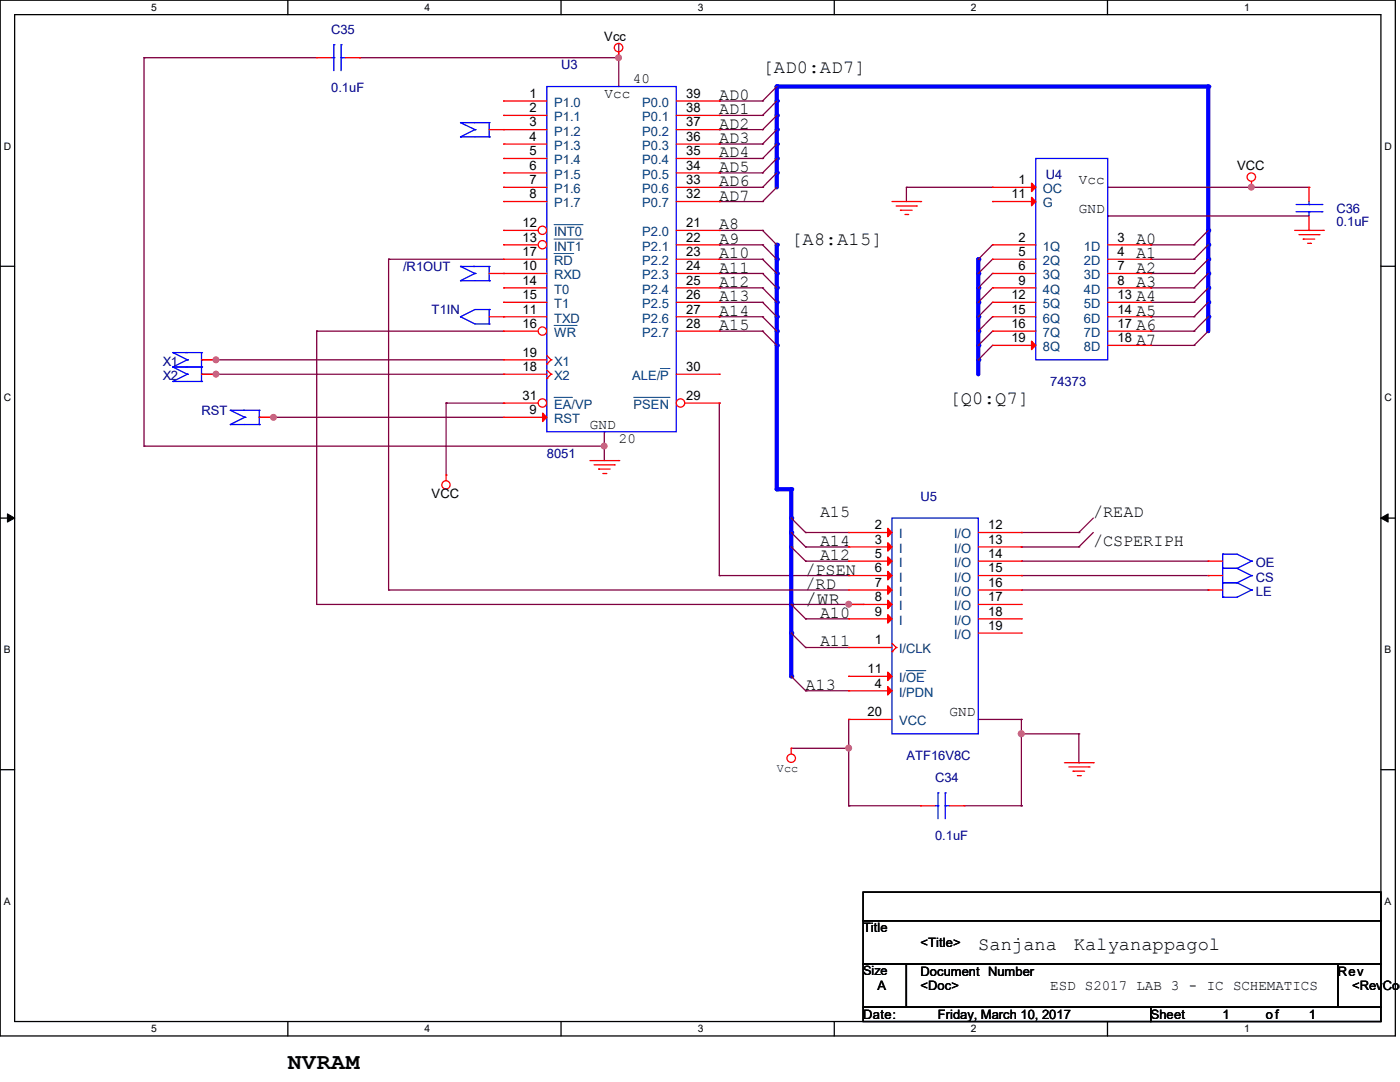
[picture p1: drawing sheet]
<svg xmlns="http://www.w3.org/2000/svg" width="279mm" height="216mm" viewBox="0 0 279 216" stroke-linecap="round" stroke-linejoin="round" font-family="sans-serif">
<path d="M0 0h278.5v206.7h-278.5zM2.9 2.9h272.7v200.9h-272.7z" fill="none" stroke="#000" stroke-width=".25"/>
<g fill="#fff">
<path d="M30.2 .3h1.1v2.3h-1.1z"/>
<path d="M30.2 204.1h1.1v2.3h-1.1z"/>
</g>
<path d="M57.4 0v2.9M57.4 203.8v2.9" fill="none" stroke="#000" stroke-width=".25"/>
<g fill="#fff">
<path d="M84.7 .3h1.1v2.3h-1.1z"/>
<path d="M84.7 204.1h1.1v2.3h-1.1z"/>
</g>
<path d="M112 0v2.9M112 203.8v2.9" fill="none" stroke="#000" stroke-width=".25"/>
<g fill="#fff">
<path d="M139.2 .3h1.1v2.3h-1.1z"/>
<path d="M139.2 204.1h1.1v2.3h-1.1z"/>
</g>
<path d="M166.5 0v2.9M166.5 203.8v2.9" fill="none" stroke="#000" stroke-width=".25"/>
<g fill="#fff">
<path d="M193.8 .3h1.1v2.3h-1.1z"/>
<path d="M193.8 204.1h1.1v2.3h-1.1z"/>
</g>
<path d="M221 0v2.9M221 203.8v2.9" fill="none" stroke="#000" stroke-width=".25"/>
<g fill="#fff">
<path d="M248.3 .3h1.1v2.3h-1.1z"/>
<path d="M248.3 204.1h1.1v2.3h-1.1z"/>
<path d="M.8 28h1.4v2.3h-1.4z"/>
<path d="M276.3 28h1.4v2.3h-1.4z"/>
<path d="M.8 78.2h1.4v2.3h-1.4z"/>
<path d="M276.3 78.2h1.4v2.3h-1.4z"/>
</g>
<path d="M0 53.1h2.9M275.6 53.1h2.9" fill="none" stroke="#000" stroke-width=".25"/>
<g fill="#fff">
<path d="M.8 128.5h1.3v2.2h-1.3z"/>
<path d="M276.3 128.5h1.3v2.2h-1.3z"/>
</g>
<path d="M0 103.4h2.9M275.6 103.4h2.9" fill="none" stroke="#000" stroke-width=".25"/>
<path d="M1.5 102.5l1.4 .9-1.4 .8zM275.6 103.4l1.4-.9v1.7z" fill="#000" stroke="#000" stroke-width=".2"/>
<g fill="#fff">
<path d="M.8 178.7h1.3v2.2h-1.3z"/>
<path d="M276.3 178.7h1.3v2.2h-1.3z"/>
</g>
<path d="M0 153.6h2.9M275.6 153.6h2.9" fill="none" stroke="#000" stroke-width=".25"/>
<g fill="none" stroke="#800040" stroke-width=".25">
<path d="M143.6 20.2h.1M143.6 23h.1M143.6 25.9h.1M143.6 28.7h.1M143.6 31.6h.1M143.6 34.5h.1M143.6 37.4h.1M143.6 20.2h8.6M143.6 23h8.6M143.6 25.9h8.6M143.6 28.7h8.6M143.6 31.6h8.6"/>
<path d="M143.6 34.5h8.6M143.6 37.4h8.6M143.6 40.2h.1M143.6 40.2h8.6M229.7 48.9h.1M229.7 51.7h.1M229.7 54.6h.1M229.7 57.4h.1M229.7 48.9h8.6M229.7 51.7h8.6M229.7 54.6h8.6M229.7 57.4h8.6"/>
<path d="M229.7 60.3h.1M229.7 63.2h.1M229.7 66.1h.1M229.7 68.9h.1M229.7 60.3h8.6M229.7 63.2h8.6M229.7 66.1h8.6M229.7 68.9h8.6"/>
</g>
<path d="M155 17.3v2.9" fill="none" stroke="#00f" stroke-width=".85"/>
<circle cx="155" cy="17.3" r=".42" fill="#00f"/>
<path d="M155 20.2v2.8" fill="none" stroke="#00f" stroke-width=".85"/>
<circle cx="155" cy="20.2" r=".42" fill="#00f"/>
<path d="M155 23v2.9" fill="none" stroke="#00f" stroke-width=".85"/>
<circle cx="155" cy="23" r=".42" fill="#00f"/>
<path d="M155 25.9v2.8" fill="none" stroke="#00f" stroke-width=".85"/>
<circle cx="155" cy="25.9" r=".42" fill="#00f"/>
<path d="M155 28.7v2.9" fill="none" stroke="#00f" stroke-width=".85"/>
<circle cx="155" cy="28.7" r=".42" fill="#00f"/>
<path d="M155 31.6v2.9" fill="none" stroke="#00f" stroke-width=".85"/>
<circle cx="155" cy="31.6" r=".42" fill="#00f"/>
<path d="M155 34.5v2.9" fill="none" stroke="#00f" stroke-width=".85"/>
<circle cx="155" cy="34.5" r=".42" fill="#00f"/>
<path d="M155 17.3h86.1" fill="none" stroke="#00f" stroke-width=".85"/>
<circle cx="155" cy="17.3" r=".42" fill="#00f"/>
<path d="M241.1 17.3v28.7" fill="none" stroke="#00f" stroke-width=".85"/>
<circle cx="241.1" cy="17.3" r=".42" fill="#00f"/>
<path d="M241.1 46v2.9" fill="none" stroke="#00f" stroke-width=".85"/>
<circle cx="241.1" cy="46" r=".42" fill="#00f"/>
<path d="M241.1 48.9v2.8" fill="none" stroke="#00f" stroke-width=".85"/>
<circle cx="241.1" cy="48.9" r=".42" fill="#00f"/>
<path d="M241.1 51.7v2.9" fill="none" stroke="#00f" stroke-width=".85"/>
<circle cx="241.1" cy="51.7" r=".42" fill="#00f"/>
<path d="M241.1 54.6v2.8" fill="none" stroke="#00f" stroke-width=".85"/>
<circle cx="241.1" cy="54.6" r=".42" fill="#00f"/>
<path d="M241.1 57.4v2.9" fill="none" stroke="#00f" stroke-width=".85"/>
<circle cx="241.1" cy="57.4" r=".42" fill="#00f"/>
<path d="M241.1 60.3v2.9" fill="none" stroke="#00f" stroke-width=".85"/>
<circle cx="241.1" cy="60.3" r=".42" fill="#00f"/>
<path d="M241.1 63.2v2.9" fill="none" stroke="#00f" stroke-width=".85"/>
<circle cx="241.1" cy="63.2" r=".42" fill="#00f"/>
<g fill="none" stroke="#800040" stroke-width=".25">
<path d="M143.6 46h.1M143.6 48.9h.1M143.6 51.7h.1M143.6 54.6h.1M143.6 57.4h.1M143.6 46h8.6M143.6 48.9h8.6M143.6 51.7h8.6M143.6 54.6h8.6M143.6 57.4h8.6M143.6 60.3h.1M143.6 63.2h.1"/>
<path d="M143.6 66.1h.1M143.6 60.3h8.6M143.6 63.2h8.6M143.6 66.1h8.6M143.6 114.9h.1M143.6 114.9h25.8M160.8 106.3h.1M160.8 109.1h.1M160.8 112h.1M160.8 106.3h8.6M160.8 109.1h8.6M160.8 112h8.6"/>
<path d="M160.8 137.8h.1M160.8 137.8h8.6"/>
</g>
<path d="M155 60.3v2.9" fill="none" stroke="#00f" stroke-width=".85"/>
<circle cx="155" cy="60.3" r=".42" fill="#00f"/>
<path d="M155 63.2v2.9" fill="none" stroke="#00f" stroke-width=".85"/>
<circle cx="155" cy="63.2" r=".42" fill="#00f"/>
<path d="M155 66.1v2.8" fill="none" stroke="#00f" stroke-width=".85"/>
<circle cx="155" cy="66.1" r=".42" fill="#00f"/>
<path d="M155 68.9v28.7" fill="none" stroke="#00f" stroke-width=".85"/>
<circle cx="155" cy="68.9" r=".42" fill="#00f"/>
<path d="M155 97.6h2.9" fill="none" stroke="#00f" stroke-width=".85"/>
<circle cx="155" cy="97.6" r=".42" fill="#00f"/>
<path d="M157.9 97.6v5.8" fill="none" stroke="#00f" stroke-width=".85"/>
<circle cx="157.9" cy="97.6" r=".42" fill="#00f"/>
<path d="M157.9 103.4v2.9" fill="none" stroke="#00f" stroke-width=".85"/>
<circle cx="157.9" cy="103.4" r=".42" fill="#00f"/>
<path d="M157.9 106.3v2.8" fill="none" stroke="#00f" stroke-width=".85"/>
<circle cx="157.9" cy="106.3" r=".42" fill="#00f"/>
<path d="M157.9 109.1v11.5" fill="none" stroke="#00f" stroke-width=".85"/>
<circle cx="157.9" cy="120.6" r=".42" fill="#00f"/>
<g fill="none" stroke="#800040" stroke-width=".25">
<path d="M123.5 11.5h.1M123.5 11.5v5.8M77.6 51.7h.1M77.6 51.7h22.9M40.2 74.7h.1M40.2 71.8h.1M40.2 74.7h60.3M40.2 71.8h60.3M43.1 71.8h.1M43.1 74.7h.1M51.7 83.3h.1M51.7 83.3h48.8"/>
<path d="M54.6 83.3h.1M89 80.4h.1M89 80.4v14.4M89 80.4h11.5M120.6 86.1h.1M120.6 86.1v2.9M143.6 80.4h.1M143.6 80.4v34.5M203.8 106.3h.1M203.8 109.1h.1M203.8 106.3h11.5M203.8 109.1h11.5"/>
<path d="M169.4 149.3h.1M169.4 143.6v5.7M195.2 143.6h8.6M203.8 143.6h.1M203.8 146.4h.1M203.8 143.6v2.8M169.4 160.8h.1M169.4 160.8h14.3M192.4 160.8h11.4M203.8 160.8h.1"/>
</g>
<g fill="#f0f" stroke="#f0f" stroke-width=".25">
<circle cx="43.1" cy="71.8" r=".55"/>
<circle cx="43.1" cy="74.7" r=".55"/>
<circle cx="54.6" cy="83.3" r=".55"/>
</g>
<path d="M195.2 51.7v2.9" fill="none" stroke="#00f" stroke-width=".85"/>
<circle cx="195.2" cy="51.7" r=".42" fill="#00f"/>
<path d="M195.2 54.6v2.8" fill="none" stroke="#00f" stroke-width=".85"/>
<circle cx="195.2" cy="54.6" r=".42" fill="#00f"/>
<path d="M195.2 57.4v2.9" fill="none" stroke="#00f" stroke-width=".85"/>
<circle cx="195.2" cy="57.4" r=".42" fill="#00f"/>
<path d="M195.2 60.3v2.9" fill="none" stroke="#00f" stroke-width=".85"/>
<circle cx="195.2" cy="60.3" r=".42" fill="#00f"/>
<path d="M195.2 63.2v2.9" fill="none" stroke="#00f" stroke-width=".85"/>
<circle cx="195.2" cy="63.2" r=".42" fill="#00f"/>
<path d="M195.2 66.1v2.8" fill="none" stroke="#00f" stroke-width=".85"/>
<circle cx="195.2" cy="66.1" r=".42" fill="#00f"/>
<path d="M195.2 68.9v2.9" fill="none" stroke="#00f" stroke-width=".85"/>
<circle cx="195.2" cy="68.9" r=".42" fill="#00f"/>
<path d="M195.2 71.8v2.9" fill="none" stroke="#00f" stroke-width=".85"/>
<circle cx="195.2" cy="71.8" r=".42" fill="#00f"/>
<g fill="none" stroke="#800040" stroke-width=".25">
<path d="M28.7 11.5h.1M28.7 11.5h34.5M28.7 11.5v77.5M71.8 11.5h.1M123.5 8.7h.1M123.5 8.7v2.8h-51.7M180.9 37.4h.1M180.9 37.4h17.2M180.9 37.4v2.8M198.1 37.4h.1M77.6 51.7h.1M77.6 51.7v66"/>
<path d="M63.2 66.1h.1M63.2 66.1h37.3M63.2 66.1v54.5M28.7 89h.1M28.7 89h91.9M120.6 89h.1M120.6 89v2.9M77.6 117.7h.1M77.6 117.7h91.8M203.8 112h.1M203.8 114.9h.1M203.8 112h37.3"/>
<path d="M203.8 114.9h37.3"/>
</g>
<g fill="#f0f" stroke="#f0f" stroke-width=".25">
<circle cx="123.4" cy="11.5" r=".55"/>
<circle cx="120.6" cy="89" r=".55"/>
</g>
<path d="M155 48.9v2.8" fill="none" stroke="#00f" stroke-width=".85"/>
<circle cx="155" cy="48.9" r=".42" fill="#00f"/>
<path d="M155 51.7v2.9" fill="none" stroke="#00f" stroke-width=".85"/>
<circle cx="155" cy="51.7" r=".42" fill="#00f"/>
<path d="M155 54.6v2.8" fill="none" stroke="#00f" stroke-width=".85"/>
<circle cx="155" cy="54.6" r=".42" fill="#00f"/>
<path d="M155 57.4v2.9" fill="none" stroke="#00f" stroke-width=".85"/>
<circle cx="155" cy="57.4" r=".42" fill="#00f"/>
<g fill="none" stroke="#800040" stroke-width=".25">
<path d="M221.1 37.4h.1M221.1 37.4h40.1M249.8 37.4h.1M221.1 43.1h.1M221.1 43.1h40.1M203.8 117.7h37.3M241.1 117.7h.1M63.2 120.6h94.7M157.9 120.6h.1M160.8 123.5h.1M160.8 123.5h8.6M169.4 120.6h2.9"/>
<path d="M172.3 120.6h.1M157.9 149.3h11.5M169.4 149.3h.1M169.4 149.3v11.5M215.3 146.4h.1M215.3 152.2h.1M215.3 146.4h-11.5v14.4M215.3 146.4v5.8M169.4 160.8h.1M203.8 160.8h.1"/>
</g>
<g fill="#f0f" stroke="#f0f" stroke-width=".25">
<circle cx="249.7" cy="37.3" r=".55"/>
<circle cx="169.4" cy="149.3" r=".55"/>
<circle cx="203.8" cy="146.4" r=".57"/>
</g>
<path d="M157.9 120.6v5.7" fill="none" stroke="#00f" stroke-width=".85"/>
<circle cx="157.9" cy="126.3" r=".42" fill="#00f"/>
<path d="M157.9 120.6h11.5M169.4 120.6h.1" fill="none" stroke="#800040" stroke-width=".25"/>
<circle cx="169.4" cy="120.6" r=".55" fill="#f0f" stroke="#f0f" stroke-width=".25"/>
<path d="M157.9 126.3v8.7" fill="none" stroke="#00f" stroke-width=".85"/>
<circle cx="157.9" cy="135" r=".42" fill="#00f"/>
<g fill="none" stroke="#800040" stroke-width=".25">
<path d="M155 17.3l-2.8 2.9M152.2 20.2h.1M152.2 23h.1M152.2 25.9h.1M152.2 28.7h.1M152.2 31.6h.1M152.2 34.5h.1M152.2 37.4h.1M155 20.2l-2.8 2.8M155 23l-2.8 2.9M155 25.9l-2.8 2.8M155 28.7l-2.8 2.9"/>
<path d="M155 31.6l-2.8 2.9M155 34.5l-2.8 2.9M155 37.4l-2.8 2.8M152.2 40.2h.1M152.2 46h.1M152.2 48.9h.1M152.2 51.7h.1M152.2 54.6h.1M152.2 57.4h.1M152.2 46l2.8 2.9M152.2 48.9l2.8 2.8M152.2 51.7l2.8 2.9"/>
<path d="M152.2 54.6l2.8 2.8M152.2 57.4l2.8 2.9M195.2 51.7h.1M195.2 54.6h.1M195.2 57.4h.1M198.1 48.9l-2.9 2.8M198.1 51.7l-2.9 2.9M198.1 54.6l-2.9 2.8M198.1 57.4l-2.9 2.9M238.3 48.9h.1M238.3 51.7h.1M238.3 54.6h.1"/>
<path d="M238.3 57.4h.1M241.1 46l-2.8 2.9M241.1 48.9l-2.8 2.8M241.1 51.7l-2.8 2.9M241.1 54.6l-2.8 2.8M241.1 57.4l-2.8 2.9M152.2 60.3h.1M152.2 63.2h.1M152.2 66.1h.1M152.2 60.3l2.8 2.9M152.2 63.2l2.8 2.9M152.2 66.1l2.8 2.8"/>
<path d="M195.2 60.3h.1M195.2 63.2h.1M195.2 66.1h.1M195.2 68.9h.1M195.2 71.8h.1M198.1 60.3l-2.9 2.9M198.1 63.2l-2.9 2.9M198.1 66.1l-2.9 2.8M198.1 68.9l-2.9 2.9M238.3 60.3h.1M238.3 63.2h.1M238.3 66.1h.1"/>
<path d="M238.3 68.9h.1M241.1 60.3l-2.8 2.9M241.1 63.2l-2.8 2.9M241.1 66.1l-2.8 2.8M157.9 103.4h.1M157.9 106.3h.1M157.9 109.1h.1M157.9 103.4l2.9 2.9M157.9 106.3l2.9 2.8M157.9 109.1l2.9 2.9M215.3 106.3h.1M215.3 109.1h.1"/>
<path d="M218.2 103.4l-2.9 2.9M218.2 106.3l-2.9 2.8M157.9 135h.1M157.9 120.6h.1M157.9 126.3h.1M157.9 135l2.9 2.8M157.9 120.6l2.9 2.9M157.9 126.3l2.9 2.9M160.8 129.2h.1M160.8 129.2h8.6"/>
</g>
<g fill="none" stroke="#f00" stroke-width=".25">
<path d="M63.2 11.5h.1M63.2 11.5h2.9M68.9 11.5h2.9M71.8 11.5h.1M123.5 11.5h.1M123.5 10.4v1.1M97.6 25.9h2.9M100.5 25.9h.1M198.1 37.4h.1M198.1 37.4h8.6M249.8 37.4h.1M249.8 36.2v1.2"/>
<path d="M261.2 37.4h.1M261.2 37.4v2.8M97.6 54.6h2.9M100.5 54.6h.1M100.5 51.7h.1M100.5 51.7h8.6M135 46h8.6M135 54.6h8.6M135 48.9h8.6M135 51.7h8.6M135 57.4h8.6M143.6 46h.1"/>
<path d="M143.6 48.9h.1M143.6 51.7h.1M143.6 54.6h.1M143.6 57.4h.1M178 40.2h5.7M178.9 41.1h4M179.7 42h.1M179.7 42h2.3M180.6 42.8h.5M181.1 42.8h.1M182.9 41.1h.1M183.7 40.2h.1"/>
<path d="M198.1 48.9h.1M198.1 51.7h.1M198.1 54.6h.1M198.1 57.4h.1M198.1 40.2h.1M198.1 40.2h8.6M198.1 54.6h8.6M198.1 48.9h8.6M198.1 51.7h8.6M198.1 57.4h8.6M221.1 54.6h8.6M221.1 48.9h8.6"/>
<path d="M221.1 51.7h8.6M221.1 57.4h8.6M229.7 48.9h.1M229.7 51.7h.1M229.7 54.6h.1M229.7 57.4h.1M258.4 46h5.7M259.2 46.8h4M260.1 47.7h.1M260.1 47.7h2.3M260.9 48.6h.6M261.2 46h.1"/>
<path d="M261.2 43.1v2.9M261.5 48.6h.1M263.2 46.8h.1M264.1 46h.1M40.2 71.8h2.9M40.2 74.7h2.9M43.1 71.8h.1M43.1 74.7h.1M97.6 63.2h2.9M100.5 63.2h.1M135 63.2h8.6M135 66.1h8.6"/>
<path d="M135 60.3h8.6M143.6 60.3h.1M143.6 63.2h.1M143.6 66.1h.1M198.1 66.1h.1M198.1 60.3h.1M198.1 63.2h.1M198.1 68.9h.1M198.1 63.2h8.6M198.1 66.1h8.6M198.1 60.3h8.6M198.1 68.9h8.6"/>
<path d="M221.1 63.2h8.6M221.1 66.1h8.6M221.1 60.3h8.6M221.1 68.9h8.6M229.7 60.3h.1M229.7 63.2h.1M229.7 66.1h.1M229.7 68.9h.1M51.7 83.3h2.9M54.6 83.3h.1M89 94.8h.1M89 94.8v1.1"/>
<path d="M117.7 91.9h5.8M118.6 92.8h4M119.5 93.6h.1M119.5 93.6h2.3M120.3 94.5h.6M120.9 94.5h.1M122.6 92.8h.1M123.5 91.9h.1M169.4 106.3h.1M169.4 109.1h.1M169.4 112h.1M169.4 114.9h.1"/>
<path d="M169.4 117.7h.1M169.4 117.7h8.6M169.4 106.3h8.6M169.4 109.1h8.6M169.4 112h8.6M169.4 114.9h8.6M195.2 117.7h8.6M195.2 106.3h8.6M195.2 109.1h8.6M195.2 112h8.6M195.2 114.9h8.6M203.8 106.3h.1"/>
<path d="M203.8 109.1h.1M203.8 112h.1M203.8 114.9h.1M203.8 117.7h.1M241.1 117.7h.1M241.1 112h.1M241.1 114.9h.1M241.1 117.7h2.9M241.1 112h2.9M241.1 114.9h2.9M169.4 129.2h.1M169.4 120.6h.1"/>
<path d="M169.4 123.5h.1M169.4 135h.1M169.4 137.8h.1M169.4 129.2h8.6M169.4 120.6h8.6M169.4 123.5h8.6M169.4 135h8.6M169.4 137.8h8.6M178 130h.1M178 128.4l.9 .8M178.9 129.2h.1M178.9 129.2l-.9 .8"/>
<path d="M195.2 120.6h8.6M195.2 123.5h8.6M195.2 126.3h8.6M203.8 120.6h.1M203.8 123.5h.1M203.8 126.3h.1M157.9 149.3h.1M157.9 149.3v1.2M169.4 143.6h.1M169.4 143.6h8.6M212.4 152.2h5.8M213.3 153h4"/>
<path d="M214.2 153.9h.1M214.2 153.9h2.3M215 154.8h.6M215.6 154.8h.1M217.3 153h.1M218.2 152.2h.1M183.7 160.8h.1M183.7 160.8h2.9M189.5 160.8h2.9M192.4 160.8h.1"/>
<circle cx="123.5" cy="9.5" r=".84"/>
<circle cx="249.7" cy="35.3" r=".84"/>
<circle cx="89" cy="96.8" r=".83"/>
<circle cx="157.9" cy="151.3" r=".84"/>
</g>
<path d="M172.3 178h103.3v5.7h-103.3zM172.3 183.7h103.3v8.7h-103.3zM172.3 192.4h8.6v8.6h-8.6zM180.9 192.4h86.1v8.6h-86.1zM267 192.4h8.6v8.6h-8.6zM172.3 201h57.4v2.8h-57.4zM229.7 201h45.9v2.8h-45.9z" fill="none" stroke="#000" stroke-width=".25"/>
<g fill="none" stroke="#00f" stroke-width=".25">
<path d="M66.1 11.5h.5M66.6 11.5h.1M66.6 8.9h.1M66.6 8.9v5.2M68.1 8.9h.1M68.1 11.5h.1M68.1 11.5h.8M68.1 8.9v5.2M109.1 17.3h25.9v68.8h-25.9zM91.9 24.5h.1M91.9 27.3h.1M91.9 24.5h5.7"/>
<path d="M91.9 27.3h5.7M91.9 24.5l2.9 1.4M94.8 25.9h.1M94.8 25.9l-2.9 1.4M97.6 24.5h.1M97.6 27.3h.1M97.6 24.5v2.8M206.7 31.6h14.4v40.2h-14.4zM91.9 53.2h.1M91.9 56h.1M91.9 53.2h5.7M91.9 56h5.7"/>
<path d="M91.9 53.2l2.9 1.4M94.8 54.6h.1M94.8 54.6l-2.9 1.4M97.6 53.2h.1M97.6 56h.1M97.6 53.2v2.8M258.7 42.2h5.1M258.7 40.8h5.1M261.2 40.8h.1M261.2 42.2h.1M261.2 40.2v.6M261.2 42.2v.9"/>
<path d="M263.8 42.2h.1M263.8 40.8h.1M34.5 70.4h.1M34.5 73.2h.1M34.5 76.1h.1M34.5 70.4h5.7M34.5 73.2h5.7M34.5 70.4l2.9 1.4M34.5 76.1h5.7M34.5 73.2l2.9 1.5M37.4 71.8h.1M37.4 74.7h.1"/>
<path d="M37.4 71.8l-2.9 1.4M37.4 74.7l-2.9 1.4M40.2 70.4h.1M40.2 73.2h.1M40.2 76.1h.1M40.2 70.4v5.7M91.9 63.2h.1M91.9 63.2l2.9 1.4h2.8M97.6 64.6h.1M97.6 61.8h.1M97.6 61.8h-2.8l-2.9 1.4M97.6 61.8v2.8"/>
<path d="M46 81.9h.1M46 84.7h.1M46 81.9h5.7M46 84.7h5.7M46 81.9l2.9 1.4M48.9 83.3h.1M48.9 83.3l-2.9 1.4M51.7 81.9h.1M51.7 84.7h.1M51.7 81.9v2.8M178 103.4h17.2v43h-17.2zM244 116.3h.1"/>
<path d="M244 119.2h.1M244 110.6h.1M244 113.4h.1M244 116.3h2.9M244 110.6v8.6M244 110.6h2.9l2.9 1.4M244 113.4h2.9M246.9 116.3l2.9 1.4M246.9 113.4l2.9 1.5M249.8 117.7h.1M249.8 112h.1M249.8 114.9h.1"/>
<path d="M249.8 117.7l-2.9 1.5h-2.9M249.8 112l-2.9 1.4M249.8 114.9l-2.9 1.4M187.2 158.2h.1M187.2 158.2v5.2M188.6 158.2h.1M188.6 158.2v5.2M186.6 160.8h.6M187.2 160.8h.1M188.6 160.8h.1M188.6 160.8h.9"/>
</g>
<g fill="#f00" stroke="#f00" stroke-width=".25">
<path d="M205.9 68.1l.8 .8-.8 .9z"/>
<path d="M205.9 36.5l.8 .9-.8 .8z"/>
<path d="M205.9 39.4l.8 .8-.8 .9z"/>
<path d="M177.2 105.4l.8 .9-.8 .8z"/>
<path d="M177.2 108.3l.8 .8-.8 .9z"/>
<path d="M177.2 111.1l.8 .9-.8 .8z"/>
<path d="M177.2 114l.8 .9-.8 .8z"/>
<path d="M177.2 116.9l.8 .8-.8 .9z"/>
<path d="M177.2 119.8l.8 .8-.8 .9z"/>
<path d="M177.2 122.6l.8 .9-.8 .8z"/>
<path d="M177.2 134.1l.8 .9-.8 .8z"/>
<path d="M177.2 137l.8 .8-.8 .9z"/>
</g>
<path d="M110.6 50.6h3.7M114.3 50.6h.1M180.8 133.8h3.8M184.6 133.8h.1" fill="none" stroke="#004080" stroke-width=".2"/>
<circle cx="108.3" cy="66.1" r=".84" fill="#fff" stroke="#f00" stroke-width=".25"/>
<path d="M100.5 66.1h.1M100.5 66.1h6.9" fill="none" stroke="#f00" stroke-width=".25"/>
<path d="M110.6 64.9h4.4M115 64.9h.1" fill="none" stroke="#004080" stroke-width=".2"/>
<circle cx="135.8" cy="80.4" r=".84" fill="#fff" stroke="#f00" stroke-width=".25"/>
<path d="M100.5 54.6h.1M100.5 54.6h8.6M100.5 63.2h.1M100.5 63.2h8.6M135 74.7h8.6M143.6 74.7h.1M136.7 80.4h6.9M143.6 80.4h.1" fill="none" stroke="#f00" stroke-width=".25"/>
<path d="M126.4 79.3h7.1M131.8 73.5h1.7M133.5 79.3h.1M133.5 73.5h.1" fill="none" stroke="#004080" stroke-width=".2"/>
<circle cx="108.3" cy="80.4" r=".84" fill="#fff" stroke="#f00" stroke-width=".25"/>
<g fill="none" stroke="#f00" stroke-width=".25">
<path d="M100.5 20.2h.1M100.5 23h.1M100.5 25.9h.1M100.5 28.7h.1M100.5 31.6h.1M100.5 34.5h.1M100.5 37.4h.1M100.5 20.2h8.6M100.5 23h8.6M100.5 25.9h8.6M100.5 28.7h8.6M100.5 31.6h8.6"/>
<path d="M100.5 34.5h8.6M100.5 37.4h8.6M135 20.2h8.6M135 23h8.6M135 25.9h8.6M135 28.7h8.6M135 31.6h8.6M135 34.5h8.6M135 37.4h8.6M143.6 20.2h.1M143.6 23h.1M143.6 25.9h.1"/>
<path d="M143.6 28.7h.1M143.6 31.6h.1M143.6 34.5h.1M143.6 37.4h.1M100.5 40.2h.1M100.5 40.2h8.6M135 40.2h8.6M143.6 40.2h.1M100.5 71.8h.1M100.5 74.7h.1M100.5 71.8h8.6M100.5 74.7h8.6"/>
<path d="M109.1 72.6h.1M109.1 75.5h.1M109.1 71l.9 .8M109.1 73.8l.9 .9M110 71.8h.1M110 74.7h.1M110 71.8l-.9 .8M110 74.7l-.9 .8M100.5 80.4h.1M100.5 83.3h.1M100.5 80.4h6.9M100.5 83.3h8.6"/>
</g>
<path d="M110.6 79.3h3.4M114 79.3h.1" fill="none" stroke="#004080" stroke-width=".2"/>
<path d="M108.3 82.4l.8 .9-.8 .8z" fill="#f00" stroke="#f00" stroke-width=".25"/>
<circle cx="108.3" cy="46" r=".84" fill="#fff" stroke="#f00" stroke-width=".25"/>
<path d="M100.5 46h.1M100.5 46h6.9" fill="none" stroke="#f00" stroke-width=".25"/>
<path d="M110.6 44.8h5.6M116.2 44.8h.1" fill="none" stroke="#004080" stroke-width=".2"/>
<circle cx="108.3" cy="48.8" r=".84" fill="#fff" stroke="#f00" stroke-width=".25"/>
<path d="M100.5 48.9h.1M100.5 57.4h.1M100.5 48.9h6.9M100.5 57.4h8.6M100.5 60.3h.1M100.5 60.3h8.6" fill="none" stroke="#f00" stroke-width=".25"/>
<path d="M110.6 47.7h5.6M116.2 47.7h.1" fill="none" stroke="#004080" stroke-width=".2"/>
<g fill="#f0f" stroke="#f0f" stroke-width=".25">
<circle cx="43.1" cy="71.8" r=".55"/>
<circle cx="43.1" cy="74.7" r=".55"/>
<circle cx="54.6" cy="83.3" r=".55"/>
<circle cx="123.4" cy="11.5" r=".55"/>
<circle cx="120.6" cy="89" r=".55"/>
<circle cx="249.7" cy="37.3" r=".55"/>
<circle cx="169.4" cy="149.3" r=".55"/>
<circle cx="203.8" cy="146.4" r=".57"/>
<circle cx="169.4" cy="120.6" r=".55"/>
</g>
<text font-size="4.6" x="57.4" y="213.4">NVRAM</text>
<g font-size="3.7">
<text x="152.2" y="14.5">[AD0:AD7]</text>
<text x="157.9" y="49">[A8:A15]</text>
<text x="189.5" y="80.6">[Q0:Q7]</text>
<text x="160.8" y="120.7">/WR</text>
<text x="195.2" y="189.6">Sanjana</text>
<text x="214.3" y="189.6">Kalyanappagol</text>
</g>
<g font-size="3.4">
<text x="143.6" y="19.9">AD0</text>
<text x="143.6" y="22.8">AD1</text>
<text x="143.6" y="25.7">AD2</text>
<text x="143.6" y="28.5">AD3</text>
<text x="143.6" y="31.4">AD4</text>
<text x="143.6" y="34.3">AD5</text>
<text x="143.6" y="37.2">AD6</text>
<text x="143.6" y="40">AD7</text>
<text x="143.6" y="45.8">A8</text>
<text x="143.6" y="48.6">A9</text>
<text x="143.6" y="51.5">A10</text>
<text x="226.8" y="48.6">A0</text>
<text x="226.8" y="51.5">A1</text>
<text x="143.6" y="54.4">A11</text>
<text x="143.6" y="57.2">A12</text>
<text x="226.8" y="54.4">A2</text>
<text x="226.8" y="57.2">A3</text>
<text x="143.6" y="60.1">A13</text>
<text x="143.6" y="63">A14</text>
<text x="143.6" y="65.9">A15</text>
<text x="226.8" y="60.1">A4</text>
<text x="226.8" y="63">A5</text>
<text x="226.8" y="65.9">A6</text>
<text x="226.8" y="68.7">A7</text>
<text x="163.7" y="103.2">A15</text>
<text x="218.2" y="103.2">/READ</text>
<text x="163.7" y="108.9">A14</text>
<text x="163.7" y="111.8">A12</text>
<text x="218.2" y="108.9">/CSPERIPH</text>
<text x="160.8" y="114.6">/PSEN</text>
<text x="160.8" y="117.5">/RD</text>
<text x="163.7" y="123.3">A10</text>
<text x="163.7" y="129">A11</text>
<text x="160.8" y="137.6">A13</text>
</g>
<g font-size="2.8">
<text x="126.3" y="16.6">40</text>
<text x="120.6" y="19.5">Vcc</text>
<text x="215.3" y="36.7">Vcc</text>
<text x="215.3" y="42.5">GND</text>
<text x="117.7" y="85.5">GND</text>
<text x="123.5" y="88.4">20</text>
<text x="189.5" y="142.9">GND</text>
<text x="209.6" y="197.5">ESD S2017 LAB 3 - IC SCHEMATICS</text>
</g>
<g font-size="2.6" fill="#000080">
<text x="66.1" y="6.7">C35</text>
<text x="112" y="13.8">U3</text>
<text x="66.1" y="18.5">0.1uF</text>
<text x="208.7" y="35.7">U4</text>
<text x="266.7" y="45.1">0.1uF</text>
<text x="266.7" y="42.5">C36</text>
<text x="80.4" y="54.1">/R1OUT</text>
<text x="86.1" y="62.7">T1IN</text>
<text x="32.5" y="73">X1</text>
<text x="32.5" y="75.9">X2</text>
<text x="209.6" y="77">74373</text>
<text x="40.2" y="82.8">RST</text>
<text x="109.1" y="91.4">8051</text>
<text x="183.7" y="99.9">U5</text>
<text x="250.6" y="113.2">OE</text>
<text x="250.6" y="118.9">LE</text>
<text x="250.6" y="116">CS</text>
<text x="180.9" y="151.6">ATF16V8C</text>
<text x="186.6" y="156">C34</text>
<text x="186.6" y="167.7">0.1uF</text>
</g>
<g font-size="2.6">
<text x="120.6" y="8.1">Vcc</text>
<text x="105.7" y="19.5">1</text>
<text x="105.7" y="22.4">2</text>
<text x="136.9" y="19.5">39</text>
<text x="136.9" y="22.4">38</text>
<text x="105.7" y="25.2">3</text>
<text x="105.7" y="28.1">4</text>
<text x="136.9" y="25.2">37</text>
<text x="136.9" y="28.1">36</text>
<text x="105.7" y="31">5</text>
<text x="105.7" y="33.9">6</text>
<text x="136.9" y="31">35</text>
<text x="136.9" y="33.9">34</text>
<text x="246.9" y="34">VCC</text>
<text x="105.7" y="36.7">7</text>
<text x="105.7" y="39.6">8</text>
<text x="136.9" y="36.7">33</text>
<text x="136.9" y="39.6">32</text>
<text x="201.8" y="39.6">11</text>
<text x="203.3" y="36.7">1</text>
<text x="104.3" y="45.3">12</text>
<text x="136.9" y="45.3">21</text>
<text x="104.3" y="51.1">17</text>
<text x="104.3" y="53.9">10</text>
<text x="104.3" y="48.2">13</text>
<text x="136.9" y="48.2">22</text>
<text x="136.9" y="51.1">23</text>
<text x="136.9" y="53.9">24</text>
<text x="203.3" y="48.2">2</text>
<text x="203.3" y="51.1">5</text>
<text x="203.3" y="53.9">6</text>
<text x="223.1" y="48.2">3</text>
<text x="223.1" y="51.1">4</text>
<text x="223.1" y="53.9">7</text>
<text x="104.3" y="56.8">14</text>
<text x="104.3" y="59.7">15</text>
<text x="136.9" y="56.8">25</text>
<text x="136.9" y="59.7">26</text>
<text x="201.8" y="59.7">12</text>
<text x="203.3" y="56.8">9</text>
<text x="223.1" y="56.8">8</text>
<text x="223.1" y="59.7">13</text>
<text x="104.3" y="65.4">16</text>
<text x="104.3" y="62.6">11</text>
<text x="136.9" y="62.6">27</text>
<text x="136.9" y="65.4">28</text>
<text x="201.8" y="65.4">16</text>
<text x="201.8" y="62.6">15</text>
<text x="223.1" y="62.6">14</text>
<text x="223.1" y="65.4">17</text>
<text x="104.3" y="71.2">19</text>
<text x="201.8" y="68.3">19</text>
<text x="223.1" y="68.3">18</text>
<text x="104.3" y="74">18</text>
<text x="136.9" y="74">30</text>
<text x="104.3" y="79.8">31</text>
<text x="105.7" y="82.6">9</text>
<text x="136.9" y="79.8">29</text>
<text x="86.1" y="99.4">VCC</text>
<text x="174.6" y="105.6">2</text>
<text x="197.2" y="105.6">12</text>
<text x="174.6" y="108.5">3</text>
<text x="174.6" y="111.3">5</text>
<text x="197.2" y="108.5">13</text>
<text x="197.2" y="111.3">14</text>
<text x="174.6" y="114.2">6</text>
<text x="174.6" y="117.1">7</text>
<text x="174.6" y="120">8</text>
<text x="197.2" y="114.2">15</text>
<text x="197.2" y="117.1">16</text>
<text x="197.2" y="120">17</text>
<text x="174.6" y="122.9">9</text>
<text x="197.2" y="122.9">18</text>
<text x="197.2" y="125.7">19</text>
<text x="174.6" y="128.6">1</text>
<text x="173.1" y="134.3">11</text>
<text x="174.6" y="137.2">4</text>
<text x="173.1" y="142.9">20</text>
<text x="172.3" y="186.1">Title</text>
<text x="183.7" y="188.9">&lt;Title&gt;</text>
<text x="175.1" y="197.6">A</text>
<text x="183.7" y="197.6">&lt;Doc&gt;</text>
<text x="183.7" y="194.7">Document Number</text>
<text x="267" y="194.7">Rev</text>
<text x="269.8" y="197.6">&lt;RevCod</text>
<text x="172.3" y="203.3">Date:</text>
<text x="187.2" y="203.3">Friday, March 10, 2017</text>
<text x="229.7" y="203.3">Sheet</text>
<text x="244" y="203.3">1</text>
<text x="252.6" y="203.3">of</text>
<text x="261.2" y="203.3">1</text>
</g>
<g font-size="2.6" fill="#004080">
<text x="110.6" y="21.3">P1.0</text>
<text x="128.2" y="21.3">P0.0</text>
<text x="110.6" y="24.2">P1.1</text>
<text x="110.6" y="27.1">P1.2</text>
<text x="110.6" y="29.9">P1.3</text>
<text x="128.2" y="24.2">P0.1</text>
<text x="128.2" y="27.1">P0.2</text>
<text x="128.2" y="29.9">P0.3</text>
<text x="110.6" y="32.8">P1.4</text>
<text x="110.6" y="35.7">P1.5</text>
<text x="128.2" y="32.8">P0.4</text>
<text x="128.2" y="35.7">P0.5</text>
<text x="110.6" y="38.6">P1.6</text>
<text x="110.6" y="41.4">P1.7</text>
<text x="128.2" y="38.6">P0.6</text>
<text x="128.2" y="41.4">P0.7</text>
<text x="208.2" y="38.6">OC</text>
<text x="208.2" y="41.4">G</text>
<text x="110.6" y="47.2">INT0</text>
<text x="128.2" y="47.2">P2.0</text>
<text x="110.6" y="52.9">RD</text>
<text x="110.6" y="50">INT1</text>
<text x="128.2" y="50">P2.1</text>
<text x="128.2" y="52.9">P2.2</text>
<text x="208.2" y="50">1Q</text>
<text x="208.2" y="52.9">2Q</text>
<text x="216.3" y="50">1D</text>
<text x="216.3" y="52.9">2D</text>
<text x="110.6" y="55.8">RXD</text>
<text x="110.6" y="58.6">T0</text>
<text x="128.2" y="55.8">P2.3</text>
<text x="128.2" y="58.6">P2.4</text>
<text x="208.2" y="55.8">3Q</text>
<text x="208.2" y="58.6">4Q</text>
<text x="216.3" y="55.8">3D</text>
<text x="216.3" y="58.6">4D</text>
<text x="110.6" y="64.4">TXD</text>
<text x="110.6" y="61.5">T1</text>
<text x="128.2" y="61.5">P2.5</text>
<text x="128.2" y="64.4">P2.6</text>
<text x="208.2" y="61.5">5Q</text>
<text x="208.2" y="64.4">6Q</text>
<text x="216.3" y="61.5">5D</text>
<text x="216.3" y="64.4">6D</text>
<text x="110.6" y="67.3">WR</text>
<text x="128.2" y="67.3">P2.7</text>
<text x="208.2" y="67.3">7Q</text>
<text x="208.2" y="70.1">8Q</text>
<text x="216.3" y="67.3">7D</text>
<text x="216.3" y="70.1">8D</text>
<text x="110.6" y="73">X1</text>
<text x="110.6" y="75.9">X2</text>
<text x="126.2" y="75.9">ALE/P</text>
<text x="110.6" y="81.6">EA/VP</text>
<text x="126.4" y="81.6">PSEN</text>
<text x="110.6" y="84.5">RST</text>
<text x="179.4" y="107.4">I</text>
<text x="190.4" y="107.4">I/O</text>
<text x="179.4" y="110.3">I</text>
<text x="179.4" y="113.2">I</text>
<text x="190.4" y="110.3">I/O</text>
<text x="190.4" y="113.2">I/O</text>
<text x="179.4" y="116">I</text>
<text x="179.4" y="118.9">I</text>
<text x="190.4" y="116">I/O</text>
<text x="190.4" y="118.9">I/O</text>
<text x="179.4" y="121.8">I</text>
<text x="179.4" y="124.7">I</text>
<text x="190.4" y="121.8">I/O</text>
<text x="190.4" y="124.7">I/O</text>
<text x="179.4" y="130.4">I/CLK</text>
<text x="190.4" y="127.5">I/O</text>
<text x="179.4" y="136.1">I/OE</text>
<text x="179.4" y="139">I/PDN</text>
<text x="179.4" y="144.7">VCC</text>
</g>
<text font-size="2.5" x="172.3" y="194.6">Size</text>
<text font-size="2.3" x="155" y="154.1">Vcc</text>
<g font-size="2.1">
<text x="30.2" y="2.2">5</text>
<text x="84.7" y="2.2">4</text>
<text x="139.2" y="2.2">3</text>
<text x="193.8" y="2.2">2</text>
<text x="248.3" y="2.2">1</text>
<text x=".8" y="29.8">D</text>
<text x="276.3" y="29.8">D</text>
<text x=".8" y="80.1">C</text>
<text x="276.3" y="80.1">C</text>
<text x=".8" y="130.3">B</text>
<text x="276.3" y="130.3">B</text>
<text x=".8" y="180.5">A</text>
<text x="276.3" y="180.5">A</text>
<text x="30.2" y="206">5</text>
<text x="84.7" y="206">4</text>
<text x="139.2" y="206">3</text>
<text x="193.8" y="206">2</text>
<text x="248.3" y="206">1</text>
</g>
</svg>
